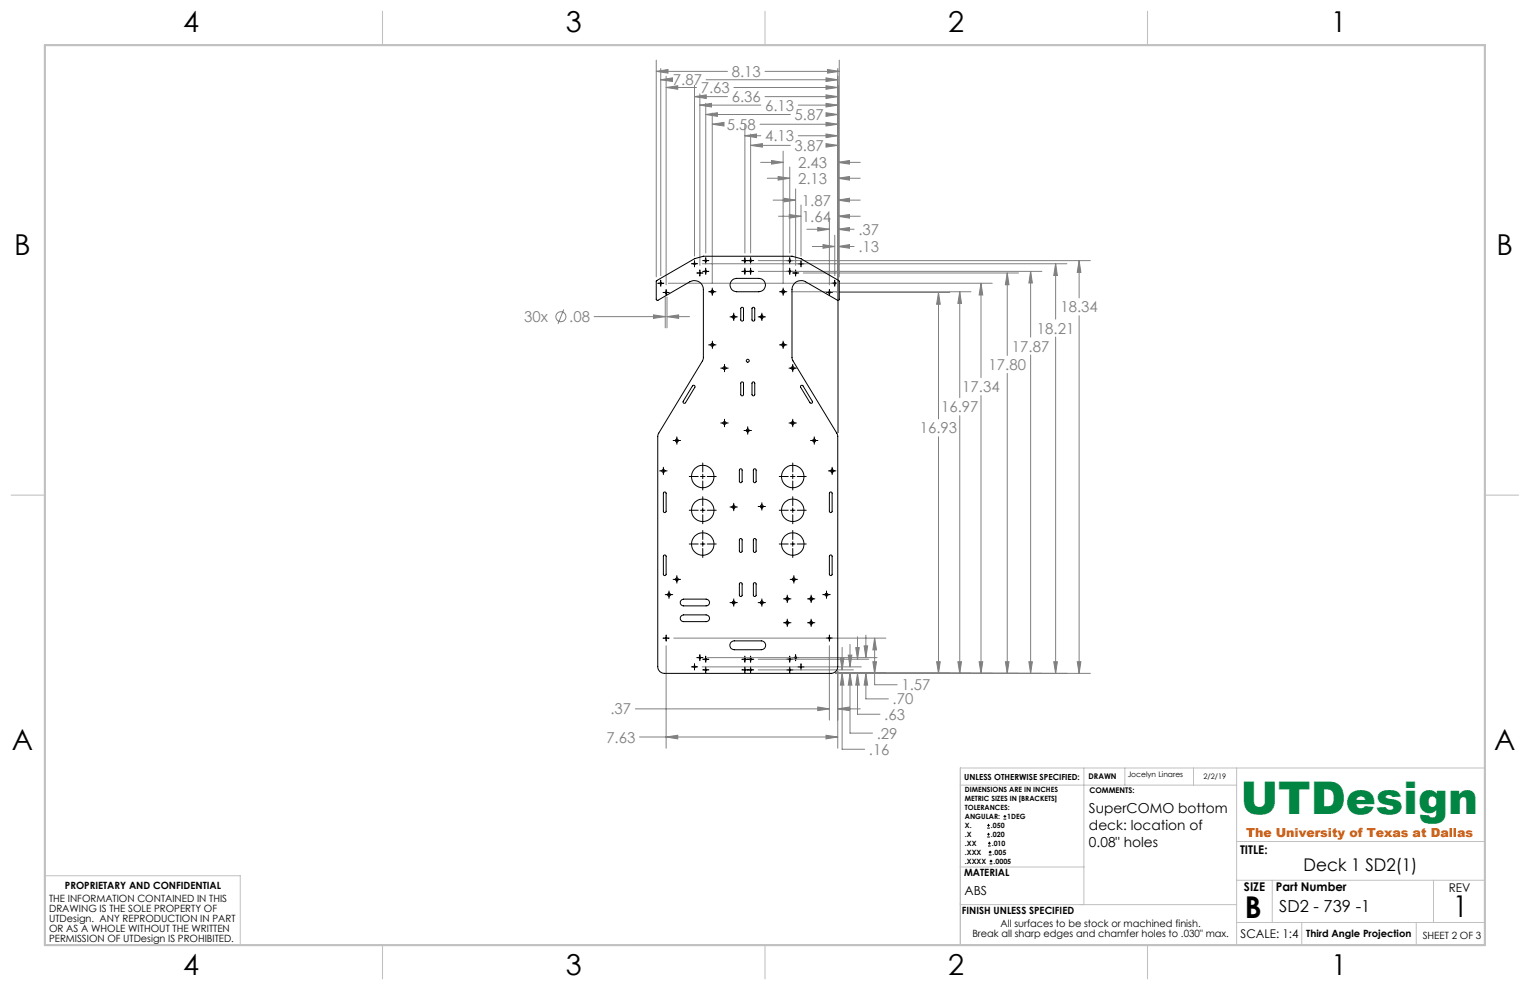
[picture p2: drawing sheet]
<svg xmlns="http://www.w3.org/2000/svg" width="432mm" height="279mm" viewBox="0 0 432 279" stroke-linecap="round" stroke-linejoin="round" font-family="sans-serif">
<g fill="none" stroke="#808080" stroke-width=".28">
<path d="M185.2 17v61.1M186.5 19.3v58.5M233.5 19.6l3.4 .5-3.4 .5zM236.4 19.3v102.7M236.9 17v61.1M185.2 20.1l3.3-.5v1zM185.2 20.1h20.1M186.5 22.5l3.3-.5v1zM186.5 22.5h2.2M188 24.7l3.3-.5v1zM188 21.5v58.9M188 24.7h8.6"/>
<path d="M196 27.3l3.3-.5v1zM196 24.1v48.2M196 27.3h9.3M197.5 29.7l3.3-.5v1zM197.5 26.5v48.4M197.5 29.7h17.2M199.2 32.3l3.3-.5v1zM199.2 29.1v42.3M199.2 32.3h23.9M199.3 22.5h37.1M201 35.1l3.3-.6v1.1zM201 31.9v48.1"/>
<path d="M201 35.1h2.9M207.1 24.7h29.3M210.2 38.3l3.3-.5v1zM210.2 35.1v36.3M210.2 38.3h4.5M211.8 37.9v33.5M214.5 35.1h21.9M215.9 20.1h21M215.9 27.3h20.5M225.3 38.3h11.1M225.3 29.7h11.1M233.1 34.5l3.3 .6-3.3 .5z"/>
<path d="M233.1 37.8l3.3 .5-3.3 .5zM233.1 31.8l3.3 .5-3.3 .5zM233.1 29.2l3.3 .5-3.3 .5zM233.1 26.8l3.3 .5-3.3 .5zM233.1 24.2l3.3 .5-3.3 .5zM233.1 22l3.3 .5-3.3 .5zM233.6 32.3h2.8M211.8 41l3.4-.5v1zM211.8 41h11.3M214.7 45.8h6.3M216.5 50.3h6.4M217.7 45.3l3.3 .5-3.3 .5z"/>
<path d="M218.2 56.5h6.3M219.6 49.8l3.3 .5-3.3 .5zM221 42.7v37.3M221.3 56l3.2 .5-3.2 .5zM222.9 47.1v24.3M224.5 53.3v21.6M226.1 57.9v14.4M233.1 40.5l3.3 .5-3.3 .5zM233.6 41h2.8M236.4 45.8l3.3-.5v1zM236.4 50.3l3.3-.5v1zM236.4 56.5l3.3-.5v1z"/>
<path d="M236.4 45.8h6.4M236.4 50.3h6.4M236.4 56.5h6.4M188.6 79.9h91.4M198.2 74.4h102.9M214 76.6h80M214 73.6h93.7M219.7 61h6.4M222.7 60.5l3.4 .5-3.4 .6zM226.7 77h60.7M227.7 64.7h6.4M229.2 69.6h6.4"/>
<path d="M230.8 64.2l3.3 .5-3.3 .5zM232.3 69l3.3 .6-3.3 .5zM234.1 61.5v18.9M235.6 66.4v11.4M236.4 69.6l3.3-.6v1.1zM236.4 64.7l3.3-.5v1zM236.4 61l3.3-.5v1.1zM236.4 69.6h4.7M236.4 64.7h4.7M236.4 61h6.4M276.9 79.9l.5 3.4h-1.1zM276.9 79.9v26.7"/>
<path d="M284.3 77l.5 3.4h-1.1zM284.3 77v23.3M290.9 76.6l.5 3.3h-1zM290.9 76.6v18.5M297.9 74.4l.5 3.4h-1zM297.9 74.4v15.7M304.6 73.6l.4 3.3h-1zM304.6 73.6v10.5M159.1 87.3l-1.6 4.1M167.7 89.4h20M184.4 88.9l3.3 .5-3.3 .5zM187.7 83.8v8.7"/>
<path d="M188.2 89.4l3.3-.5v1zM188.2 83.8v8.7M188.2 89.4h6.4M223.3 82.3h50.7M236.2 82.6h31.8M264.9 82.5l.5 3.4h-1.1zM264.9 82.6v35.6M270.9 82.3l.5 3.3h-1.1zM270.9 82.3v30M297.9 95.1v94.9M304.6 89.1v100.9M270.9 117.3v72.7"/>
<path d="M276.9 111.6v78.4M284.3 105.4v84.6M290.9 100.2v89.8M264.9 123.3v66.7M242 179.7v6.4M244.4 179.2v6.4M188 182.2v29M190.1 180.1h59.9M198.2 188.2h44.9M199.7 185.6h47.8M214 189.1h26.8M214 186.1h31.2"/>
<path d="M230.8 199.5l3.3 .6-3.3 .5zM234.1 182.2v21M235.8 190h71.9M236.4 189.4v21.8M237.2 185.8h1l-.5 3.3zM237.7 190l.5 3.4h-1zM237.7 190v21.5h6.3M237.7 182.7v6.4M239.4 184.9h1l-.5 3.3zM239.9 190l.5 3.4h-1zM239.9 190v16.9h6.3M239.9 181.9v6.3"/>
<path d="M241.5 182.8h1l-.5 3.3zM242 190l.5 3.4h-1zM242 190v11.6h6.4M243.9 182.3h1l-.5 3.3zM244.4 190l.5 3.4h-1zM244.4 190v7.2h6.3M246.3 186.8h1.1l-.6 3.2zM246.8 180.1l.6 3.3h-1.1zM246.8 180.1v13.2h6.4M264.3 186.8h1.1l-.5 3.2zM270.3 186.8h1.1l-.5 3.2zM276.3 186.8h1.1l-.5 3.2z"/>
<path d="M283.7 186.8h1.1l-.5 3.2zM290.4 186.8h1l-.5 3.2zM297.4 186.8h1l-.5 3.2zM304 186.8h1l-.4 3.2zM179.3 200.1h54.8M180.5 208h55.9M188 208l3.3-.5v1zM233.1 207.5l3.3 .5-3.3 .5zM236.4 200.1l3.3-.6v1.1zM236.4 200.1h6.4"/>
<circle cx="158.3" cy="89.4" r="1.42"/>
</g>
<g fill="none" stroke="#000" stroke-width=".28">
<path d="M185.6 79.9h1.8M186.5 79.1v1.7M195.1 74.4h1.8M196 73.6v1.7M196.6 77h1.8M197.5 76.2v1.7M198.3 73.6h1.8M198.3 76.6h1.8M199.2 72.7v1.8M199.2 75.7v1.8M209.3 73.6h3.4M209.3 76.6h3.4"/>
<path d="M210.2 72.7v1.8M210.2 75.7v1.8M211.8 72.7v1.8M211.8 75.7v1.8M222 73.6h1.8M222 76.6h1.8M222.9 72.7v1.8M222.9 75.7v1.8M223.7 77h1.7M224.5 76.2v1.7M225.2 74.4h1.7M226.1 73.6v1.7"/>
<path d="M234.7 79.9h1.8M235.6 79.1v1.7M187.1 82.6h1.8M188 81.7v1.7M200 82.3h2.1M200 97.3h2.1M201 81.3v2.1M201 96.3v2.1M206 89.4h2.1M207.1 88.4v2.1M214 89.4h2M215 88.4v2.1"/>
<path d="M220 82.3h2.1M220 97.3h2.1M221 81.3v2.1M221 96.3v2.1M233.2 82.6h1.8M234.1 81.7v1.7M203.4 103.9h2.1M203.4 119.4h2.1M204.5 102.8v2.1M204.5 118.3v2.1M222.7 103.9h2.1M222.7 119.4h2.1"/>
<path d="M223.7 102.8v2.1M223.7 118.3v2.1M186.2 132.9h2.1M187.2 131.9v2M190 124.3h2.1M191 123.3v2.1M194.5 134.5h2.6M197.7 134.5h1.3M198.3 130.7v2.5M198.3 133.8v1.3M198.3 135.7v2.6M199.6 134.5h2.5"/>
<path d="M210 121.5h2.1M211 120.4v2.2M219.9 134.5h2.6M223.1 134.5h1.3M223.7 130.7v2.5M223.7 133.8v1.3M223.7 135.7v2.6M225 134.5h2.5M228.7 124.3h2.1M229.8 123.3v2.1M233.8 132.9h2.1M234.8 131.9v2"/>
<path d="M194.5 153.5h2.6M194.5 144h2.6M197.7 153.5h1.3M197.7 144h1.3M198.3 140.2v2.5M198.3 143.4v1.2M198.3 145.3v2.5M198.3 149.7v2.6M198.3 152.9v1.3M198.3 154.8v2.5M199.6 153.5h2.5M199.6 144h2.5"/>
<path d="M206 143.1h2.1M207.1 142v2.1M214 142.9h2M215 141.9v2.1M219.9 153.5h2.6M219.9 144h2.6M223.1 153.5h1.3M223.1 144h1.3M223.7 140.2v2.5M223.7 143.4v1.2M223.7 145.3v2.5M223.7 149.7v2.6"/>
<path d="M223.7 152.9v1.3M223.7 154.8v2.5M225 153.5h2.5M225 144h2.5M187.7 167.8h2.2M188 179.2v1.8M188.8 166.8v2.1M190 163.5h2.1M191 162.5v2.1M206 170.1h2.1M207.1 169v2.1M214 170.1h2"/>
<path d="M215 169v2.1M221.1 169h2.1M221.1 175.8h2.1M222.2 168v2.1M222.2 174.7v2.1M223 163.5h2.1M224 162.5v2.1M227.9 169h2.1M227.9 175.8h2.1M228.9 168v2.1M228.9 174.7v2.1M232.2 167.8h2.1"/>
<path d="M233.3 166.8v2.1M234.1 179.2v1.8M187.1 180.1h1.8M195.1 188.2h1.8M196 187.3v1.8M196.6 185.6h1.8M197.5 184.7v1.8M198.3 186.1h1.8M198.3 189.1h1.8M199.2 185.2v1.7M199.2 188.2v1.7M209.3 186.1h3.4"/>
<path d="M209.3 189.1h3.4M210.2 185.2v1.7M210.2 188.2v1.7M211.8 185.2v1.7M211.8 188.2v1.7M222 186.1h1.8M222 189.1h1.8M222.9 185.2v1.7M222.9 188.2v1.7M223.7 185.6h1.7M224.5 184.7v1.8M225.2 188.2h1.7"/>
<path d="M226.1 187.3v1.8M233.2 180.1h1.8M278.6 233.7h.8M278.6 232.9h.8M278.6 236.2h.8M278.6 235.4h.8M278.8 238.8h.8M278.8 238h.8M279 232.5v.8M279 235.1v.7M279.2 237.6v.8M283.2 231.2h.8"/>
<path d="M283.2 230.4h.8M283.6 230v.8M279 241.3h.9M279 240.5h.9M279.3 243.8h.8M279.3 243h.8M279.4 240.1v.8M279.7 242.6v.8"/>
</g>
<g fill="none" stroke="#c0c0c0" stroke-width=".28">
<path d="M271 216.7v50M305.9 216.7v38.6M317.5 216.7v4.9M336.8 216.7v4.9M349 216.7v50M419.1 216.8v49.9h-240M419.1 216.7h-148v50M271 221.6h78M349 237.5h70.1M12.7 247.2h55.1v19.5M271 255.3h78M271 244.7h35"/>
<path d="M271 254.9h.1M349 248.4h70.1M359.1 248.4v12M404.6 248.4v12M349 260.4h70.1M367.4 260.4v6.3M399.7 260.4v6.3"/>
</g>
<path d="M107.9 3.2v9.5M215.9 3.2v9.5M323.8 3.2v9.5M3.1 139.7h9.6M419.1 139.7h9.5M107.9 266.7v9.6M215.9 266.7v9.6M323.8 266.7v9.6" fill="none" stroke="#c0c0c0" stroke-width=".3"/>
<path d="M12.7 12.7h406.4v254h-406.4z" fill="none" stroke="#c0c0c0" stroke-width=".6"/>
<path d="M185.2 20.1l3.3-.5v1zM233.5 19.6l3.4 .5-3.4 .5zM237.7 190l.5 3.4h-1zM237.2 185.8h1l-.5 3.3zM239.9 190l.5 3.4h-1zM239.4 184.9h1l-.5 3.3zM242 190l.5 3.4h-1zM241.5 182.8h1l-.5 3.3zM244.4 190l.5 3.4h-1zM243.9 182.3h1l-.5 3.3zM246.3 186.8h1.1l-.6 3.2zM246.8 180.1l.6 3.3h-1.1zM270.3 186.8h1.1l-.5 3.2zM270.9 82.3l.5 3.3h-1.1zM264.3 186.8h1.1l-.5 3.2zM264.9 82.5l.5 3.4h-1.1zM276.3 186.8h1.1l-.5 3.2zM276.9 79.9l.5 3.4h-1.1zM283.7 186.8h1.1l-.5 3.2zM284.3 77l.5 3.4h-1.1zM290.4 186.8h1l-.5 3.2zM290.9 76.6l.5 3.3h-1zM297.4 186.8h1l-.5 3.2zM297.9 74.4l.5 3.4h-1zM304 186.8h1l-.4 3.2zM304.6 73.6l.4 3.3h-1zM236.4 200.1l3.3-.6v1.1zM230.8 199.5l3.3 .6-3.3 .5zM233.1 207.5l3.3 .5-3.3 .5zM188 208l3.3-.5v1zM236.4 45.8l3.3-.5v1zM217.7 45.3l3.3 .5-3.3 .5zM233.1 34.5l3.3 .6-3.3 .5zM201 35.1l3.3-.6v1.1zM236.4 69.6l3.3-.6v1.1zM232.3 69l3.3 .6-3.3 .5zM236.4 64.7l3.3-.5v1zM230.8 64.2l3.3 .5-3.3 .5zM236.4 61l3.3-.5v1.1zM222.7 60.5l3.4 .5-3.4 .6zM233.1 40.5l3.3 .5-3.3 .5zM211.8 41l3.4-.5v1zM233.1 37.8l3.3 .5-3.3 .5zM210.2 38.3l3.3-.5v1zM233.1 31.8l3.3 .5-3.3 .5zM199.2 32.3l3.3-.5v1zM233.1 29.2l3.3 .5-3.3 .5zM197.5 29.7l3.3-.5v1zM233.1 26.8l3.3 .5-3.3 .5zM196 27.3l3.3-.5v1zM233.1 24.2l3.3 .5-3.3 .5zM188 24.7l3.3-.5v1zM233.1 22l3.3 .5-3.3 .5zM186.5 22.5l3.3-.5v1zM219.6 49.8l3.3 .5-3.3 .5zM236.4 50.3l3.3-.5v1zM236.4 56.5l3.3-.5v1zM221.3 56l3.2 .5-3.2 .5zM184.4 88.9l3.3 .5-3.3 .5zM188.2 89.4l3.3-.5v1z" fill="#808080"/>
<g fill="none" stroke="#000" stroke-width=".28">
<path d="M185.3 79.2l10.7-6.2 2.5-.7h25.1l2.5 .7 10.6 6.2 .1 5.4-.4 .1-9.1-5.2a2.54 2.54 0 0 0-3.8 2.2l.1 19.7 12.8 21.6v65.1a1.87 1.87 0 0 1-1.9 1.9h-47a1.87 1.87 0 0 1-1.9-1.9v-65l.3-.9 12.5-20.6 .1-19.9a2.54 2.54 0 0 0-3.8-2.2l-9.2 5.3-.3-.2zM206.7 79l1.2-.4h6.3a1.89 1.89 0 0 1 1.8 1.9 1.89 1.89 0 0 1-1.8 1.8h-6.3a1.9 1.9 0 0 1-1.7-1.2 1.9 1.9 0 0 1 .5-2.1zM209.2 86.8l.4-.1 .2 .4v3.2a.39 .39 0 0 1-.4 .3 .39 .39 0 0 1-.3-.3zM212.3 86.8l.5-.1 .2 .4v3.2a.39 .39 0 0 1-.4 .3 .39 .39 0 0 1-.4-.3zM195.4 108.9a.39 .39 0 0 1 .6-.1 .39 .39 0 0 1 .1 .5l-2.6 4.4a.38 .38 0 0 1-.6 .1 .38 .38 0 0 1-.1-.6zM209.2 107.9l.4-.1 .2 .4v3.1a.39 .39 0 0 1-.4 .4 .39 .39 0 0 1-.3-.4zM212.3 107.9l.5-.1 .2 .4v3.1a.39 .39 0 0 1-.4 .4 .39 .39 0 0 1-.4-.4zM226 108.9l.4-.2 .2 .2 2.6 4.3a.38 .38 0 0 1-.1 .6 .38 .38 0 0 1-.5-.1l-2.6-4.4zM187.3 139l.4-.1 .3 .3v5.1a.39 .39 0 0 1-.4 .4 .39 .39 0 0 1-.4-.4zM208.8 132.4l.4-.1 .2 .4v3.2a.39 .39 0 0 1-.3 .3 .39 .39 0 0 1-.4-.3zM212.7 132.4l.4-.1 .3 .4v3.2a.39 .39 0 0 1-.4 .3 .39 .39 0 0 1-.4-.3zM234.3 138.9h.3l.2 .3v5.1a.39 .39 0 0 1-.3 .4 .39 .39 0 0 1-.4-.4v-5.1z"/>
<path d="M187.3 156.7l.4-.1 .3 .4v5.1a.39 .39 0 0 1-.4 .4 .39 .39 0 0 1-.4-.4zM208.8 152.1l.4-.1 .2 .4v3.1a.39 .39 0 0 1-.3 .4 .39 .39 0 0 1-.4-.4zM212.7 152.1l.4-.1 .3 .4v3.1a.39 .39 0 0 1-.4 .4 .39 .39 0 0 1-.4-.4zM234.3 156.6h.3l.2 .4v5.1a.39 .39 0 0 1-.3 .4 .39 .39 0 0 1-.4-.4v-5.1zM192.2 169.5l.7-.4h6.4a.95 .95 0 0 1 .9 .9 .95 .95 0 0 1-.9 1h-6.6l-.7-.6zM192.4 173.7l.5-.2h6.4a.95 .95 0 0 1 .9 1 .95 .95 0 0 1-.9 .9h-6.4a.93 .93 0 0 1-.9-.6 .93 .93 0 0 1 .4-1.1zM208.7 164.6l.4-.2 .3 .2v3.4a.39 .39 0 0 1-.3 .3 .39 .39 0 0 1-.4-.3zM212.7 164.5h.4l.3 .3v3.2a.39 .39 0 0 1-.4 .3 .39 .39 0 0 1-.4-.3zM206.3 181.3l.9-.4h7.6a1.25 1.25 0 0 1 1.3 1.2 1.25 1.25 0 0 1-1.3 1.3h-7.6a1.27 1.27 0 0 1-1.1-.8 1.27 1.27 0 0 1 .2-1.3z"/>
<circle cx="186.5" cy="79.9" r=".24"/>
<circle cx="196" cy="74.4" r=".24"/>
<circle cx="197.5" cy="77" r=".25"/>
<circle cx="199.2" cy="73.6" r=".26"/>
<circle cx="199.2" cy="76.6" r=".25"/>
<circle cx="210.2" cy="73.6" r=".26"/>
<circle cx="210.2" cy="76.6" r=".25"/>
<circle cx="211.8" cy="73.6" r=".26"/>
<circle cx="211.9" cy="76.6" r=".25"/>
<circle cx="222.9" cy="73.6" r=".26"/>
<circle cx="222.9" cy="76.6" r=".25"/>
<circle cx="224.6" cy="77" r=".25"/>
<circle cx="226" cy="74.4" r=".24"/>
<circle cx="235.6" cy="79.9" r=".24"/>
<circle cx="188" cy="82.5" r=".25"/>
<circle cx="201" cy="97.3" r=".41"/>
<circle cx="201" cy="82.3" r=".41"/>
<circle cx="207.1" cy="89.4" r=".41"/>
<circle cx="215" cy="89.4" r=".41"/>
<circle cx="221" cy="82.3" r=".41"/>
<circle cx="221" cy="97.3" r=".41"/>
<circle cx="234.1" cy="82.5" r=".25"/>
<circle cx="204.5" cy="103.9" r=".41"/>
<circle cx="204.5" cy="119.4" r=".42"/>
<circle cx="211" cy="101.8" r=".41"/>
<circle cx="223.7" cy="103.9" r=".41"/>
<circle cx="223.7" cy="119.4" r=".42"/>
<circle cx="187.2" cy="132.9" r=".41"/>
<circle cx="191" cy="124.3" r=".41"/>
<circle cx="198.3" cy="134.5" r="3.2"/>
<circle cx="211" cy="121.5" r=".41"/>
<circle cx="223.7" cy="134.5" r="3.2"/>
<circle cx="229.8" cy="124.3" r=".41"/>
<circle cx="234.9" cy="132.9" r=".41"/>
<circle cx="198.3" cy="153.5" r="3.2"/>
<circle cx="198.3" cy="144" r="3.2"/>
<circle cx="207.1" cy="143.1" r=".42"/>
<circle cx="215" cy="142.9" r=".41"/>
<circle cx="223.7" cy="153.5" r="3.2"/>
<circle cx="223.7" cy="144" r="3.2"/>
<circle cx="188.8" cy="167.8" r=".41"/>
<circle cx="191" cy="163.5" r=".41"/>
<circle cx="207.1" cy="170.1" r=".41"/>
<circle cx="215" cy="170.1" r=".41"/>
<circle cx="222.2" cy="175.8" r=".41"/>
<circle cx="222.2" cy="169" r=".41"/>
<circle cx="224" cy="163.5" r=".41"/>
<circle cx="228.9" cy="175.8" r=".41"/>
<circle cx="228.9" cy="169" r=".41"/>
<circle cx="233.3" cy="167.8" r=".41"/>
<circle cx="188" cy="180.1" r=".25"/>
<circle cx="196" cy="188.2" r=".26"/>
<circle cx="197.5" cy="185.6" r=".25"/>
<circle cx="199.2" cy="189" r=".25"/>
<circle cx="199.2" cy="186.1" r=".25"/>
<circle cx="210.2" cy="186.1" r=".25"/>
<circle cx="210.2" cy="189" r=".25"/>
<circle cx="211.9" cy="189.1" r=".24"/>
<circle cx="211.9" cy="186.1" r=".24"/>
<circle cx="222.9" cy="189.1" r=".24"/>
<circle cx="222.9" cy="186.1" r=".24"/>
<circle cx="224.6" cy="185.6" r=".25"/>
<circle cx="226.1" cy="188.2" r=".26"/>
<circle cx="234.1" cy="180.1" r=".25"/>
</g>
<text font-size="12.7" fill="#008542" x="350.2" y="229.6">UTDesign</text>
<g font-size="8.5">
<text x="351.3" y="259">B</text>
<text x="410" y="258.9">1</text>
</g>
<g font-size="8.1">
<text x="51.7" y="9.1">4</text>
<text x="159.7" y="9.1">3</text>
<text x="267.6" y="9.1">2</text>
<text x="375.6" y="9.1">1</text>
<text x="4" y="72.1">B</text>
<text x="422.4" y="72.1">B</text>
<text x="3.3" y="211.8">A</text>
<text x="421.7" y="211.8">A</text>
<text x="51.7" y="275.2">4</text>
<text x="159.7" y="275.2">3</text>
<text x="267.6" y="275.2">2</text>
<text x="375.7" y="275.2">1</text>
</g>
<text font-size="4.9" x="367.9" y="245.8">Deck 1 SD2(1)</text>
<text font-size="4.7" x="361" y="257.4">SD2 - 739 -1</text>
<g font-size="4.2" fill="#808080">
<text x="206.5" y="21.7">8.13</text>
<text x="189.9" y="24.1">7.87</text>
<text x="197.8" y="26.3">7.63</text>
<text x="206.5" y="28.9">6.36</text>
<text x="215.9" y="31.3">6.13</text>
<text x="224.3" y="33.9">5.87</text>
<text x="205.1" y="36.6">5.58</text>
<text x="215.9" y="39.9">4.13</text>
<text x="224.3" y="42.6">3.87</text>
<text x="225.3" y="47.4">2.43</text>
<text x="225.2" y="51.9">2.13</text>
<text x="226.3" y="58.1">1.87</text>
<text x="226.3" y="62.6">1.64</text>
<text x="242.2" y="71.1">.13</text>
<text x="242.2" y="66.3">.37</text>
<text x="299.3" y="88.2">18.34</text>
<text x="148" y="90.9">30x</text>
<text x="160.6" y="90.9">.08</text>
<text x="292.7" y="94.2">18.21</text>
<text x="285.6" y="99.2">17.87</text>
<text x="279" y="104.4">17.80</text>
<text x="271.6" y="110.7">17.34</text>
<text x="265.6" y="116.4">16.97</text>
<text x="259.6" y="122.3">16.93</text>
<text x="254.4" y="194.9">1.57</text>
<text x="172.3" y="201.6">.37</text>
<text x="249.5" y="203.2">.63</text>
<text x="251.9" y="198.8">.70</text>
<text x="171.1" y="209.6">7.63</text>
<text x="247.4" y="208.5">.29</text>
<text x="245.2" y="213">.16</text>
</g>
<g font-size="3.9">
<text x="307.3" y="229.3">SuperCOMO bottom</text>
<text x="307.3" y="234.2">deck: location of</text>
<text x="307.3" y="239.1">0.08&quot; holes</text>
</g>
<text font-size="3.5" fill="#c75b12" x="351.6" y="236.2">The University of Texas at Dallas</text>
<text font-size="3.5" x="272.2" y="252.6">ABS</text>
<g font-size="3.4">
<text x="350" y="241">TITLE:</text>
<text x="351.1" y="251.6">SIZE</text>
<text x="360.1" y="251.5">Part Number</text>
<text x="408.9" y="251.7">REV</text>
<text x="350.1" y="264.6">SCALE: 1:4</text>
</g>
<g font-size="2.8">
<text x="18.3" y="250.8">PROPRIETARY AND CONFIDENTIAL</text>
<text x="272.1" y="247.3">MATERIAL</text>
<text x="13.9" y="254.6">THE INFORMATION CONTAINED IN THIS</text>
<text x="13.9" y="257.4">DRAWING IS THE SOLE PROPERTY OF</text>
<text x="271.5" y="257.9">FINISH UNLESS SPECIFIED</text>
<text x="13.9" y="260.2">UTDesign. ANY REPRODUCTION IN PART</text>
<text x="13.9" y="263.1">OR AS A WHOLE WITHOUT THE WRITTEN</text>
<text x="282.4" y="261.6">All surfaces to be stock or machined finish.</text>
<text x="13.9" y="265.9">PERMISSION OF UTDesign IS PROHIBITED.</text>
<text x="274.4" y="264.5">Break all sharp edges and chamfer holes to .030&quot; max.</text>
<text x="368.7" y="264.5">Third Angle Projection</text>
<text x="401.5" y="265">SHEET 2 OF 3</text>
</g>
<text font-size="2.4" x="272.1" y="220.1">UNLESS OTHERWISE SPECIFIED:</text>
<g font-size="2.2">
<text x="307.2" y="219.9">DRAWN</text>
<text x="307.4" y="223.7">COMMENTS:</text>
</g>
<g font-size="2.1">
<text x="318.3" y="219.4">Jocelyn Linares</text>
<text x="339.6" y="219.9">2/2/19</text>
</g>
<g font-size="2">
<text x="272.3" y="223.6">DIMENSIONS ARE IN INCHES</text>
<text x="272.3" y="226.1">METRIC SIZES IN [BRACKETS]</text>
<text x="272.3" y="233.7">X.</text>
<text x="272.3" y="228.6">TOLERANCES:</text>
<text x="272.3" y="231.2">ANGULAR:</text>
<text x="279.7" y="233.7">.050</text>
<text x="284.3" y="231.2">1DEG</text>
<text x="272.3" y="236.2">.X</text>
<text x="272.3" y="238.7">.XX</text>
<text x="279.7" y="236.2">.020</text>
<text x="279.9" y="238.7">.010</text>
<text x="272.3" y="243.8">.XXXX</text>
<text x="272.3" y="241.3">.XXX</text>
<text x="280.1" y="241.3">.005</text>
<text x="280.4" y="243.8">.0005</text>
</g>
</svg>
